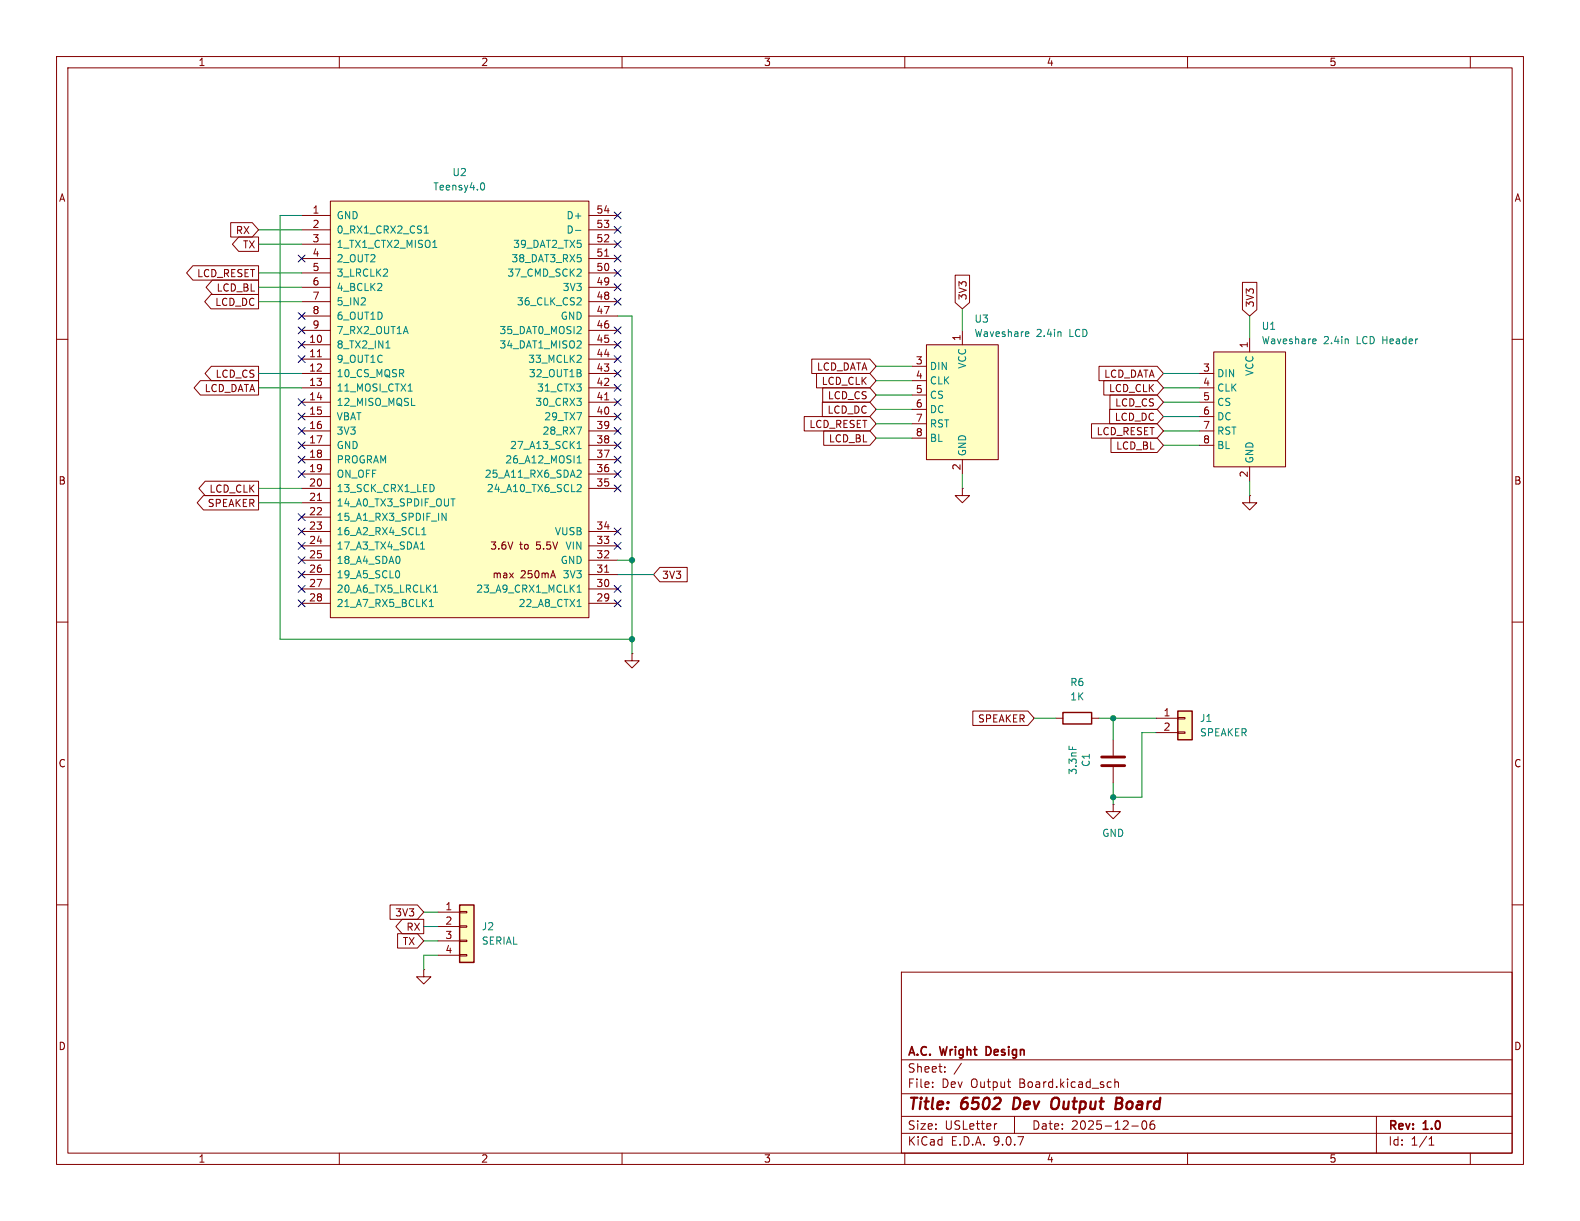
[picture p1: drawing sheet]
<svg xmlns="http://www.w3.org/2000/svg" width="279mm" height="216mm" viewBox="0 0 279 216" stroke-linecap="round" stroke-linejoin="round" font-family="sans-serif">
<g fill="none" stroke="#840000" stroke-width=".18">
<path d="M10 10h259.4v195.9h-259.4zM12 12h255.4v191.9h-255.4zM60 10v2M110 10v2M160 10v2M210 10v2M260 10v2M10 60h2M267.4 60h2M10 110h2M267.4 110h2M10 160h2"/>
<path d="M159.4 171.9h108v32h-108zM267.4 160h2M159.4 197.4h108M159.4 193.4h108M159.4 187.4h108M164.9 192.1v.2M164.9 191.4v.1M167.1 189.4v.2M167.1 188.7v.1M170 188l-1.3 1.9M176.3 198.7l-.3 .1M178.1 191.3h.6"/>
<path d="M178.6 192.3h.1M179.4 197.4v3M196.4 191.3l.1 .1M196.5 192.2l-.1 .1M197.1 191.4l.3-.1 .3 .1 .1 .9M197.1 190.8v1.5M200.1 199.1h1.2M202.1 198.3l.2-.1a.81 .81 0 0 1 .6 .6 .81 .81 0 0 1-.3 .8l-.2 .1a.81 .81 0 0 1-.3-1.4zM204.1 198.2a.59 .59 0 0 0-.7 .6v.6l.1 .2 .4 .1 .2-.2 .1-.5-.1-.2h-.5l-.2 .2M243.4 197.4v6.5M60 203.9v2M110 203.9v2"/>
<path d="M159.4 200.4h108M160 203.9v2M210 203.9v2M252.7 202.5h.9M252.7 201.4l.4-.4v1.5M260 203.9v2"/>
</g>
<path d="M179.4 194.1l-.3 2h.5M186.9 194.1l-.6 .1M187.1 195.8l-.4 .3h-.4M197.4 195.1h.6M197.5 194.1h.6a.49 .49 0 0 1 .4 .5 .49 .49 0 0 1-.5 .5M198 195.1l.3 .1a.58 .58 0 0 1-.3 .9h-.8" fill="none" stroke="#840000" stroke-width=".4"/>
<path d="M174.7 185.1h-.3v1.5h.3" fill="none" stroke="#840000" stroke-width=".3"/>
<path d="M208.3 125.7h2.5v5.1h-2.5z" fill="#ffffc2"/>
<path d="M208.3 125.7h2.5v5.1h-2.5z" fill="none" stroke="#840000" stroke-width=".25"/>
<path d="M170.2 86.4v1.2h-1.3l1.3 1.3 1.2-1.3h-1.2M170.2 86.4h.1M196.8 130.8v2.8M196.8 135.6v2.8M204.5 127h3.8M204.5 129.5h3.8M208.3 126.9h1.2v.2h-1.2zM208.3 129.4h1.2v.3h-1.2zM196.8 142.2v1.3h1.3l-1.3 1.3-1.2-1.3h1.2M196.8 142.2h.1" fill="none" stroke="#840000" stroke-width=".18"/>
<path d="M194.8 133.9h4.1M194.8 135.4h4.1" fill="none" stroke="#840000" stroke-width=".51"/>
<path d="M189 131.9v.6" fill="none" stroke="#008484" stroke-width=".18"/>
<path d="M163.8 61h12.7v20.3h-12.7z" fill="#ffffc2"/>
<path d="M170.2 58.4v2.6M161.3 64.8h2.5M161.3 67.3h2.5M161.3 69.9h2.5M161.3 72.4h2.5M161.3 74.9h2.5M161.3 77.5h2.5M163.8 61h12.7v20.3h-12.7zM170.2 81.3v2.5M221 87.6v1.3h-1.3l1.3 1.3 1.2-1.3h-1.2M221 87.6h.1" fill="none" stroke="#840000" stroke-width=".18"/>
<path d="M181.5 58.7h.4v.3l-.6 .1M181.9 59.4l-.4 .1M187.6 58.7v.8" fill="none" stroke="#008484" stroke-width=".18"/>
<path d="M58.4 35.6h45.7v73.6h-45.7z" fill="#ffffc2"/>
<g fill="none" stroke="#840000" stroke-width=".18">
<path d="M53.3 38.1h5.1M58.4 35.6h45.7v73.6h-45.7zM104.1 38.1h5.1M53.3 48.3h5.1M53.3 50.8h5.1M53.3 53.3h5.1M53.3 55.9h5.1M53.3 58.4h5.1M53.3 40.6h5.1M53.3 43.2h5.1M53.3 45.7h5.1M104.1 48.3h5.1"/>
<path d="M104.1 50.8h5.1M104.1 53.3h5.1M104.1 55.9h5.1M104.1 58.4h5.1M104.1 40.6h5.1M104.1 43.2h5.1M104.1 45.7h5.1M106.9 45.3h.7M53.3 61h5.1M53.3 63.5h5.1M53.3 66h5.1M53.3 68.6h5.1"/>
<path d="M53.3 71.1h5.1M53.3 73.7h5.1M53.3 76.2h5.1M53.3 78.7h5.1M56.1 63.1h.7M104.1 61h5.1M104.1 63.5h5.1M104.1 66h5.1M104.1 68.6h5.1M104.1 71.1h5.1M104.1 73.7h5.1M104.1 76.2h5.1"/>
<path d="M104.1 78.7h5.1M106.9 70.7h.7M53.3 81.3h5.1M53.3 83.8h5.1M53.3 86.4h5.1M53.3 88.9h5.1M53.3 91.4h5.1M53.3 94h5.1M53.3 96.5h5.1M53.3 99.1h5.1M56.1 88.5h.7M104.1 81.3h5.1"/>
<path d="M104.1 83.8h5.1M104.1 86.4h5.1M104.1 94h5.1M104.1 96.5h5.1M104.1 99.1h5.1M53.3 101.6h5.1M53.3 104.1h5.1M53.3 106.7h5.1M104.1 101.6h5.1M104.1 104.1h5.1M104.1 106.7h5.1M106.9 101.2h.7"/>
<path d="M111.8 115.6v1.2h-1.3l1.3 1.3 1.2-1.3h-1.2M111.8 115.6h.1M74.9 171.5v1.2h-1.2l1.2 1.3 1.3-1.3h-1.3M74.9 171.5h.1"/>
</g>
<g fill="none" stroke="#008484" stroke-width=".18">
<path d="M85.3 32.3a.68 .68 0 0 1 .4 .7 .68 .68 0 0 1-.4 .6M75 41.2h.7M75.1 40.3l.3-.4v1.3M76.5 43.8h.8M101.8 40.7h.9M102 48.8h.8M102.5 52.6l.3 .3-.1 .3-.7 .7h.8M102.7 57.8l.1 .2-.1 .3-.7 .7h.8M102.7 45.6v.6M102.7 47.7v.4M68.2 61.5h.8M72.2 69.2h.7"/>
<path d="M102 75.5h.8l-.5 1.3M102.1 79.3h.7M102.1 78.4l.3-.4v1.3M102.7 60.3l.1 .2-.1 .3-.7 .7h.8M102.7 62.9l.1 .2-.1 .3-.7 .7h.8M70.7 98.6v.8M74.4 97.1h.7M74.6 94.6h.7M74.6 93.7l.4-.4v1.3M74.6 96l.1-.2v1.3M76.7 85.9l.1 .3-.1 .6M78.2 90.7l.7 1.3v-1.3"/>
<path d="M79.7 88.2h.8M102.1 81l.3-.4v1.3M102.1 81.9h.7M102.2 83.1l.5 .1 .1 .3-.8 .9h.8M102.2 85.7h.5l.1 .3-.8 .9h.8M70.5 101l.2 .4-.2 .7M75.9 107.3h.8M75.9 106.4l.4-.4v1.3M76.7 104.7h.7M76.7 103.8l.3-.4v1.3M102.1 104.7h.7M102.1 107.3h.7"/>
<path d="M102.1 103.8l.3-.4v1.3"/>
</g>
<path d="M81.3 160h2.5v10.2h-2.5z" fill="#ffffc2"/>
<path d="M188 126h5v2h-5zM81.3 160h2.5v10.2h-2.5z" fill="none" stroke="#840000" stroke-width=".25"/>
<path d="M186.7 127h1.3M193 127h1.3M77.5 161.3h3.8M77.5 163.8h3.8M77.5 166.4h3.8M77.5 168.9h3.8M81.3 161.2h1.2v.2h-1.2zM81.3 163.7h1.2v.3h-1.2zM81.3 166.2h1.2v.3h-1.2zM81.3 168.8h1.2v.2h-1.2z" fill="none" stroke="#840000" stroke-width=".18"/>
<path d="M214.6 62.2h12.7v20.4h-12.7z" fill="#ffffc2"/>
<g fill="none" stroke="#840000" stroke-width=".18">
<path d="M40.8 39.4h3.8l1.1 1.2-1.1 1.3h-3.8zM34.1 47h11.6v2.5h-11.6l-1.1-1.2zM37.3 52.1h8.4v2.5h-8.4l-1.1-1.3zM37.6 49.5h8.1v2.6h-8.1l-1.2-1.3zM42.2 41.9h3.5v2.6h-3.5l-1.1-1.3zM168.9 48.7h2.6v4.8l-1.3 1.1-1.3-1.1zM219.7 49.9h2.6v4.9l-1.3 1.1-1.3-1.1zM221 59.7v2.5M35.4 67.3h10.3v2.6h-10.3l-1.1-1.3zM37.4 64.8h8.3v2.5h-8.3l-1.1-1.3zM142.2 73.7h11.6l1.1 1.2-1.1 1.3h-11.6zM143.5 63.5h10.3l1.1 1.3-1.1 1.2h-10.3z"/>
<path d="M144.4 66h9.4l1.1 1.3-1.1 1.3h-9.4zM145.4 71.1h8.4l1.1 1.3-1.1 1.3h-8.4zM145.5 68.6h8.3l1.1 1.3-1.1 1.2h-8.3zM145.7 76.2h8.1l1.1 1.3-1.1 1.2h-8.1zM193 74.9h11.6l1.1 1.3-1.1 1.3h-11.6zM194.3 64.8h10.3l1.1 1.2-1.1 1.3h-10.3zM195.2 67.3h9.4l1.1 1.3-1.1 1.3h-9.4zM196.2 72.4h8.4l1.1 1.3-1.1 1.2h-8.4zM196.3 69.8h8.3l1.1 1.3-1.1 1.3h-8.3zM196.5 77.5h8.1l1.1 1.2-1.1 1.3h-8.1zM212.1 66h2.5M212.1 68.6h2.5"/>
<path d="M212.1 71.1h2.5M212.1 73.7h2.5M212.1 76.2h2.5M212.1 78.7h2.5M214.6 62.2h12.7v20.4h-12.7zM36 87.6h9.7v2.6h-9.7l-1.1-1.3zM36.3 85.1h9.4v2.5h-9.4l-1.1-1.2zM221 82.6v2.5M116.7 100.3h4.8v2.6h-4.8l-1.1-1.3zM172 125.7h9.8l1.1 1.3-1.1 1.3h-9.8zM69 160h4.8l1.1 1.3-1.1 1.3h-4.8zM70.3 165.1h3.5l1.1 1.3-1.1 1.2h-3.5z"/>
<path d="M71.1 162.6h3.8v2.5h-3.8l-1.1-1.3z"/>
</g>
<path d="M232.3 59.9l.4 .1v.2l-.6 .2M238.4 60v.8M232.7 60.7l-.4 .1" fill="none" stroke="#008484" stroke-width=".18"/>
<g fill="none" stroke="#008400" stroke-width=".18">
<path d="M53.3 38.1h-3.8v74.9h62.3M45.7 53.3h7.6M45.7 40.6h7.6M45.7 48.3h7.6M45.7 43.2h7.6M45.7 50.8h7.6M109.2 55.9h2.6v59.7M170.2 54.6v3.8M221 55.9v3.8M45.7 68.6h7.6M45.7 66h7.6M154.9 74.9h6.4"/>
<path d="M154.9 72.4h6.4M154.9 69.9h6.4M154.9 77.5h6.4M154.9 67.3h6.4M154.9 64.8h6.4M205.7 68.6h6.4M205.7 76.2h6.4M205.7 73.7h6.4M205.7 71.1h6.4M205.7 66h6.4M205.7 78.7h6.4M45.7 86.4h7.6"/>
<path d="M45.7 88.9h7.6M109.2 99.1h2.6M170.2 83.8v2.6M221 85.1v2.5M109.2 101.6h6.4M182.9 127h3.8M194.3 127h10.2M196.8 127v3.8M196.8 138.4v3.8M204.5 129.5h-2.6v11.5h-5.1M74.9 166.4h2.6M74.9 161.3h2.6"/>
<path d="M74.9 163.8h2.6M77.5 168.9h-2.6v2.6"/>
</g>
<g fill="none" stroke="#000084" stroke-width=".18">
<path d="M108.6 37.5l1.2 1.2M109.8 37.5l-1.2 1.2M52.7 55.3l1.2 1.2M52.7 57.8l1.2 1.2M52.7 45.1l1.2 1.2M53.9 55.3l-1.2 1.2M53.9 57.8l-1.2 1.2M53.9 45.1l-1.2 1.2M108.6 47.7l1.2 1.2M108.6 40l1.2 1.2M108.6 42.6l1.2 1.2M108.6 45.1l1.2 1.2"/>
<path d="M108.6 52.7l1.2 1.2M108.6 50.2l1.2 1.2M108.6 57.8l1.2 1.2M109.8 40l-1.2 1.2M109.8 47.7l-1.2 1.2M109.8 42.6l-1.2 1.2M109.8 45.1l-1.2 1.2M109.8 52.7l-1.2 1.2M109.8 50.2l-1.2 1.2M109.8 57.8l-1.2 1.2M52.7 60.4l1.2 1.2M52.7 78.1l1.2 1.2"/>
<path d="M52.7 75.6l1.2 1.2M52.7 70.5l1.2 1.2M52.7 73.1l1.2 1.2M52.7 62.9l1.2 1.2M53.9 60.4l-1.2 1.2M53.9 78.1l-1.2 1.2M53.9 75.6l-1.2 1.2M53.9 70.5l-1.2 1.2M53.9 73.1l-1.2 1.2M53.9 62.9l-1.2 1.2M108.6 65.4l1.2 1.2M108.6 70.5l1.2 1.2"/>
<path d="M108.6 78.1l1.2 1.2M108.6 73.1l1.2 1.2M108.6 60.4l1.2 1.2M108.6 68l1.2 1.2M108.6 75.6l1.2 1.2M108.6 62.9l1.2 1.2M109.8 65.4l-1.2 1.2M109.8 70.5l-1.2 1.2M109.8 78.1l-1.2 1.2M109.8 73.1l-1.2 1.2M109.8 60.4l-1.2 1.2M109.8 68l-1.2 1.2"/>
<path d="M109.8 75.6l-1.2 1.2M109.8 62.9l-1.2 1.2M52.7 90.8l1.2 1.2M52.7 95.9l1.2 1.2M52.7 98.5l1.2 1.2M52.7 93.4l1.2 1.2M52.7 80.7l1.2 1.2M52.7 83.2l1.2 1.2M53.9 90.8l-1.2 1.2M53.9 95.9l-1.2 1.2M53.9 98.5l-1.2 1.2M53.9 93.4l-1.2 1.2"/>
<path d="M53.9 80.7l-1.2 1.2M53.9 83.2l-1.2 1.2M108.6 95.9l1.2 1.2M108.6 93.4l1.2 1.2M108.6 80.7l1.2 1.2M108.6 85.8l1.2 1.2M108.6 83.2l1.2 1.2M109.8 95.9l-1.2 1.2M109.8 93.4l-1.2 1.2M109.8 80.7l-1.2 1.2M109.8 85.8l-1.2 1.2M109.8 83.2l-1.2 1.2"/>
<path d="M52.7 103.5l1.2 1.2M52.7 106.1l1.2 1.2M52.7 101l1.2 1.2M53.9 103.5l-1.2 1.2M53.9 106.1l-1.2 1.2M53.9 101l-1.2 1.2M108.6 106.1l1.2 1.2M108.6 103.5l1.2 1.2M109.8 106.1l-1.2 1.2M109.8 103.5l-1.2 1.2"/>
</g>
<g fill="#008400" stroke="#008400" stroke-width=".18">
<circle cx="111.8" cy="99.1" r=".46"/>
<circle cx="111.8" cy="113" r=".46"/>
<circle cx="196.8" cy="127" r=".46"/>
<circle cx="196.8" cy="141" r=".46"/>
</g>
<g font-size="2.8" fill="#840000">
<text x="160.4" y="196.8">Title:</text>
<text x="170.1" y="196.8">6502</text>
<text x="180" y="196.8">Dev</text>
<text x="187.6" y="196.8">Output</text>
<text x="199.7" y="196.8">Board</text>
</g>
<g font-size="2.1" fill="#840000">
<text x="160.4" y="189.9">Sheet:</text>
<text x="160.4" y="187.1">A.C.</text>
<text x="166.4" y="187.1">Wright</text>
<text x="175" y="187.1">Design</text>
<text x="160.4" y="192.6">File:</text>
<text x="166.5" y="192.6">Dev</text>
<text x="171.7" y="192.6">Output</text>
<text x="180.4" y="192.6">Board.kicad_sch</text>
<text x="160.4" y="202.8">KiCad</text>
<text x="160.4" y="200">Size:</text>
<text x="167.1" y="200">USLetter</text>
<text x="168.1" y="202.8">E.D.A.</text>
<text x="175.7" y="202.8">9.0.7</text>
<text x="182.4" y="200">Date:</text>
<text x="189.4" y="200">2025-12-06</text>
<text x="245.4" y="200.2">Rev:</text>
<text x="245.4" y="202.8">Id:</text>
<text x="249.5" y="202.8">1/1</text>
<text x="251.8" y="200.2">1.0</text>
</g>
<g font-size="1.8" fill="#840000">
<text x="35" y="11.9">1</text>
<text x="85" y="11.9">2</text>
<text x="135" y="11.9">3</text>
<text x="185" y="11.9">4</text>
<text x="235" y="11.9">5</text>
<text x="10.3" y="35.9">A</text>
<text x="267.7" y="35.9">A</text>
<text x="41.6" y="41.6">RX</text>
<text x="55.2" y="37.8">1</text>
<text x="55.2" y="40.4">2</text>
<text x="105.4" y="37.8">54</text>
<text x="105.4" y="40.4">53</text>
<text x="42.9" y="44.1">TX</text>
<text x="55.2" y="42.9">3</text>
<text x="55.2" y="45.5">4</text>
<text x="105.4" y="42.9">52</text>
<text x="105.4" y="45.5">51</text>
<text x="34.8" y="49.2">LCD_RESET</text>
<text x="38.2" y="51.8">LCD_BL</text>
<text x="55.2" y="48">5</text>
<text x="55.2" y="50.5">6</text>
<text x="55.2" y="53.1">7</text>
<text x="105.4" y="48">50</text>
<text x="105.4" y="50.5">49</text>
<text x="105.4" y="53.1">48</text>
<text x="171.1" y="53.2" transform="rotate(-90 171.1 53.2)">3V3</text>
<text x="38" y="54.3">LCD_DC</text>
<text x="55.2" y="55.6">8</text>
<text x="55.2" y="58.2">9</text>
<text x="105.4" y="55.6">47</text>
<text x="105.4" y="58.2">46</text>
<text x="221.9" y="54.5" transform="rotate(-90 221.9 54.5)">3V3</text>
<text x="54.6" y="60.7">10</text>
<text x="54.6" y="63.2">11</text>
<text x="54.6" y="65.8">12</text>
<text x="105.4" y="60.7">45</text>
<text x="105.4" y="63.2">44</text>
<text x="105.4" y="65.8">43</text>
<text x="144.4" y="65.7">LCD_DATA</text>
<text x="161.9" y="64.5">3</text>
<text x="169.9" y="60.4" transform="rotate(-90 169.9 60.4)">1</text>
<text x="212.7" y="65.8">3</text>
<text x="220.7" y="61.7" transform="rotate(-90 220.7 61.7)">1</text>
<text x="36.1" y="69.5">LCD_DATA</text>
<text x="38" y="67">LCD_CS</text>
<text x="54.6" y="68.3">13</text>
<text x="54.6" y="70.9">14</text>
<text x="105.4" y="68.3">42</text>
<text x="105.4" y="70.9">41</text>
<text x="145.2" y="68.3">LCD_CLK</text>
<text x="146.3" y="70.8">LCD_CS</text>
<text x="161.9" y="67.1">4</text>
<text x="161.9" y="69.6">5</text>
<text x="195.2" y="67">LCD_DATA</text>
<text x="196" y="69.5">LCD_CLK</text>
<text x="212.7" y="68.3">4</text>
<text x="212.7" y="70.9">5</text>
<text x="54.6" y="73.4">15</text>
<text x="54.6" y="75.9">16</text>
<text x="105.4" y="73.4">40</text>
<text x="105.4" y="75.9">39</text>
<text x="143" y="75.9">LCD_RESET</text>
<text x="146.2" y="73.3">LCD_DC</text>
<text x="161.9" y="72.1">6</text>
<text x="161.9" y="74.7">7</text>
<text x="161.9" y="77.2">8</text>
<text x="193.8" y="77.2">LCD_RESET</text>
<text x="197" y="74.6">LCD_DC</text>
<text x="197.1" y="72.1">LCD_CS</text>
<text x="212.7" y="73.4">6</text>
<text x="212.7" y="75.9">7</text>
<text x="54.6" y="78.5">17</text>
<text x="54.6" y="81">18</text>
<text x="54.6" y="83.6">19</text>
<text x="105.4" y="78.5">38</text>
<text x="105.4" y="81">37</text>
<text x="105.4" y="83.6">36</text>
<text x="146.5" y="78.4">LCD_BL</text>
<text x="169.9" y="83.3" transform="rotate(-90 169.9 83.3)">2</text>
<text x="197.3" y="79.7">LCD_BL</text>
<text x="212.7" y="78.5">8</text>
<text x="10.3" y="85.9">B</text>
<text x="36.6" y="89.9">SPEAKER</text>
<text x="36.9" y="87.3">LCD_CLK</text>
<text x="54.6" y="86.1">20</text>
<text x="54.6" y="88.6">21</text>
<text x="105.4" y="86.1">35</text>
<text x="220.7" y="84.5" transform="rotate(-90 220.7 84.5)">2</text>
<text x="267.7" y="85.9">B</text>
<text x="54.6" y="91.2">22</text>
<text x="54.6" y="93.7">23</text>
<text x="105.4" y="93.7">34</text>
<text x="54.6" y="96.3">24</text>
<text x="54.6" y="98.8">25</text>
<text x="54.6" y="101.3">26</text>
<text x="86.6" y="97.4">3.6V</text>
<text x="91.9" y="97.4">to</text>
<text x="94.9" y="97.4">5.5V</text>
<text x="105.4" y="96.3">33</text>
<text x="105.4" y="98.8">32</text>
<text x="105.4" y="101.3">31</text>
<text x="54.6" y="103.9">27</text>
<text x="54.6" y="106.4">28</text>
<text x="87" y="102.5">max</text>
<text x="92" y="102.5">250mA</text>
<text x="105.4" y="103.9">30</text>
<text x="105.4" y="106.4">29</text>
<text x="117" y="102.6">3V3</text>
<text x="172.8" y="128">SPEAKER</text>
<text x="205.7" y="126.7">1</text>
<text x="205.7" y="129.3">2</text>
<text x="10.3" y="135.9">C</text>
<text x="267.7" y="135.9">C</text>
<text x="78.7" y="161">1</text>
<text x="69.8" y="162.2">3V3</text>
<text x="71.1" y="167.3">TX</text>
<text x="71.8" y="164.8">RX</text>
<text x="78.7" y="163.6">2</text>
<text x="78.7" y="166.1">3</text>
<text x="78.7" y="168.7">4</text>
<text x="10.3" y="185.9">D</text>
<text x="267.7" y="185.9">D</text>
<text x="35" y="205.8">1</text>
<text x="85" y="205.8">2</text>
<text x="135" y="205.8">3</text>
<text x="185" y="205.8">4</text>
<text x="235" y="205.8">5</text>
</g>
<g font-size="1.8" fill="#008484">
<text x="76.5" y="33.9">Teensy4.0</text>
<text x="79.9" y="31.3">U2</text>
<text x="59.4" y="39">GND</text>
<text x="59.4" y="41.5">0_RX1_CRX2_CS1</text>
<text x="100.1" y="39">D+</text>
<text x="100.1" y="41.5">D-</text>
<text x="59.4" y="44">1_TX1_CTX2_MISO1</text>
<text x="59.4" y="46.6">2_OUT2</text>
<text x="90.3" y="46.6">38_DAT3_RX5</text>
<text x="90.6" y="44">39_DAT2_TX5</text>
<text x="59.4" y="49.1">3_LRCLK2</text>
<text x="59.4" y="51.7">4_BCLK2</text>
<text x="89.6" y="49.1">37_CMD_SCK2</text>
<text x="99.4" y="51.7">3V3</text>
<text x="59.4" y="54.2">5_IN2</text>
<text x="59.4" y="56.7">6_OUT1D</text>
<text x="59.4" y="59.3">7_RX2_OUT1A</text>
<text x="88.2" y="59.3">35_DAT0_MOSI2</text>
<text x="91.3" y="54.2">36_CLK_CS2</text>
<text x="99.1" y="56.7">GND</text>
<text x="172.2" y="57.3">U3</text>
<text x="172.2" y="59.8">Waveshare</text>
<text x="183.2" y="59.8">2.4in</text>
<text x="189.2" y="59.8">LCD</text>
<text x="223" y="58.5">U1</text>
<text x="59.4" y="61.8">8_TX2_IN1</text>
<text x="59.4" y="64.4">9_OUT1C</text>
<text x="88.2" y="61.8">34_DAT1_MISO2</text>
<text x="93.3" y="64.4">33_MCLK2</text>
<text x="164.3" y="65.6">DIN</text>
<text x="171" y="65.3" transform="rotate(-90 171 65.3)">VCC</text>
<text x="223" y="61.1">Waveshare</text>
<text x="234" y="61.1">2.4in</text>
<text x="240" y="61.1">LCD Header</text>
<text x="59.4" y="66.9">10_CS_MQSR</text>
<text x="59.4" y="69.4">11_MOSI_CTX1</text>
<text x="59.4" y="72">12_MISO_MQSL</text>
<text x="93.4" y="66.9">32_OUT1B</text>
<text x="94.6" y="72">30_CRX3</text>
<text x="94.9" y="69.4">31_CTX3</text>
<text x="164.3" y="68.2">CLK</text>
<text x="164.3" y="70.7">CS</text>
<text x="215.1" y="66.9">DIN</text>
<text x="215.1" y="69.4">CLK</text>
<text x="215.1" y="72">CS</text>
<text x="221.8" y="66.6" transform="rotate(-90 221.8 66.6)">VCC</text>
<text x="59.4" y="74.5">VBAT</text>
<text x="59.4" y="77.1">3V3</text>
<text x="95.8" y="77.1">28_RX7</text>
<text x="96.1" y="74.5">29_TX7</text>
<text x="164.3" y="73.3">DC</text>
<text x="164.3" y="75.8">RST</text>
<text x="215.1" y="74.5">DC</text>
<text x="215.1" y="77.1">RST</text>
<text x="59.4" y="79.6">GND</text>
<text x="59.4" y="82.1">PROGRAM</text>
<text x="89.3" y="82.1">26_A12_MOSI1</text>
<text x="90.1" y="79.6">27_A13_SCK1</text>
<text x="164.3" y="78.3">BL</text>
<text x="171" y="80.8" transform="rotate(-90 171 80.8)">GND</text>
<text x="215.1" y="79.6">BL</text>
<text x="221.8" y="82" transform="rotate(-90 221.8 82)">GND</text>
<text x="59.4" y="84.7">ON_OFF</text>
<text x="59.4" y="87.2">13_SCK_CRX1_LED</text>
<text x="59.4" y="89.8">14_A0_TX3_SPDIF_OUT</text>
<text x="85.6" y="84.7">25_A11_RX6_SDA2</text>
<text x="86" y="87.2">24_A10_TX6_SCL2</text>
<text x="59.4" y="92.3">15_A1_RX3_SPDIF_IN</text>
<text x="59.4" y="94.8">16_A2_RX4_SCL1</text>
<text x="98" y="94.8">VUSB</text>
<text x="59.4" y="97.4">17_A3_TX4_SDA1</text>
<text x="59.4" y="99.9">18_A4_SDA0</text>
<text x="99.1" y="99.9">GND</text>
<text x="99.9" y="97.4">VIN</text>
<text x="59.4" y="102.5">19_A5_SCL0</text>
<text x="59.4" y="105">20_A6_TX5_LRCLK1</text>
<text x="59.4" y="107.5">21_A7_RX5_BCLK1</text>
<text x="84.1" y="105">23_A9_CRX1_MCLK1</text>
<text x="91.6" y="107.5">22_A8_CTX1</text>
<text x="99.4" y="102.5">3V3</text>
<text x="189.2" y="121.5">R6</text>
<text x="189.2" y="124.1">1K</text>
<text x="212.1" y="127.9">J1</text>
<text x="212.1" y="130.4">SPEAKER</text>
<text x="190.6" y="137.1" transform="rotate(-90 190.6 137.1)">3.3nF</text>
<text x="192.9" y="135.7" transform="rotate(-90 192.9 135.7)">C1</text>
<text x="194.8" y="148.2">GND</text>
<text x="85.1" y="164.7">J2</text>
<text x="85.1" y="167.2">SERIAL</text>
</g>
</svg>
